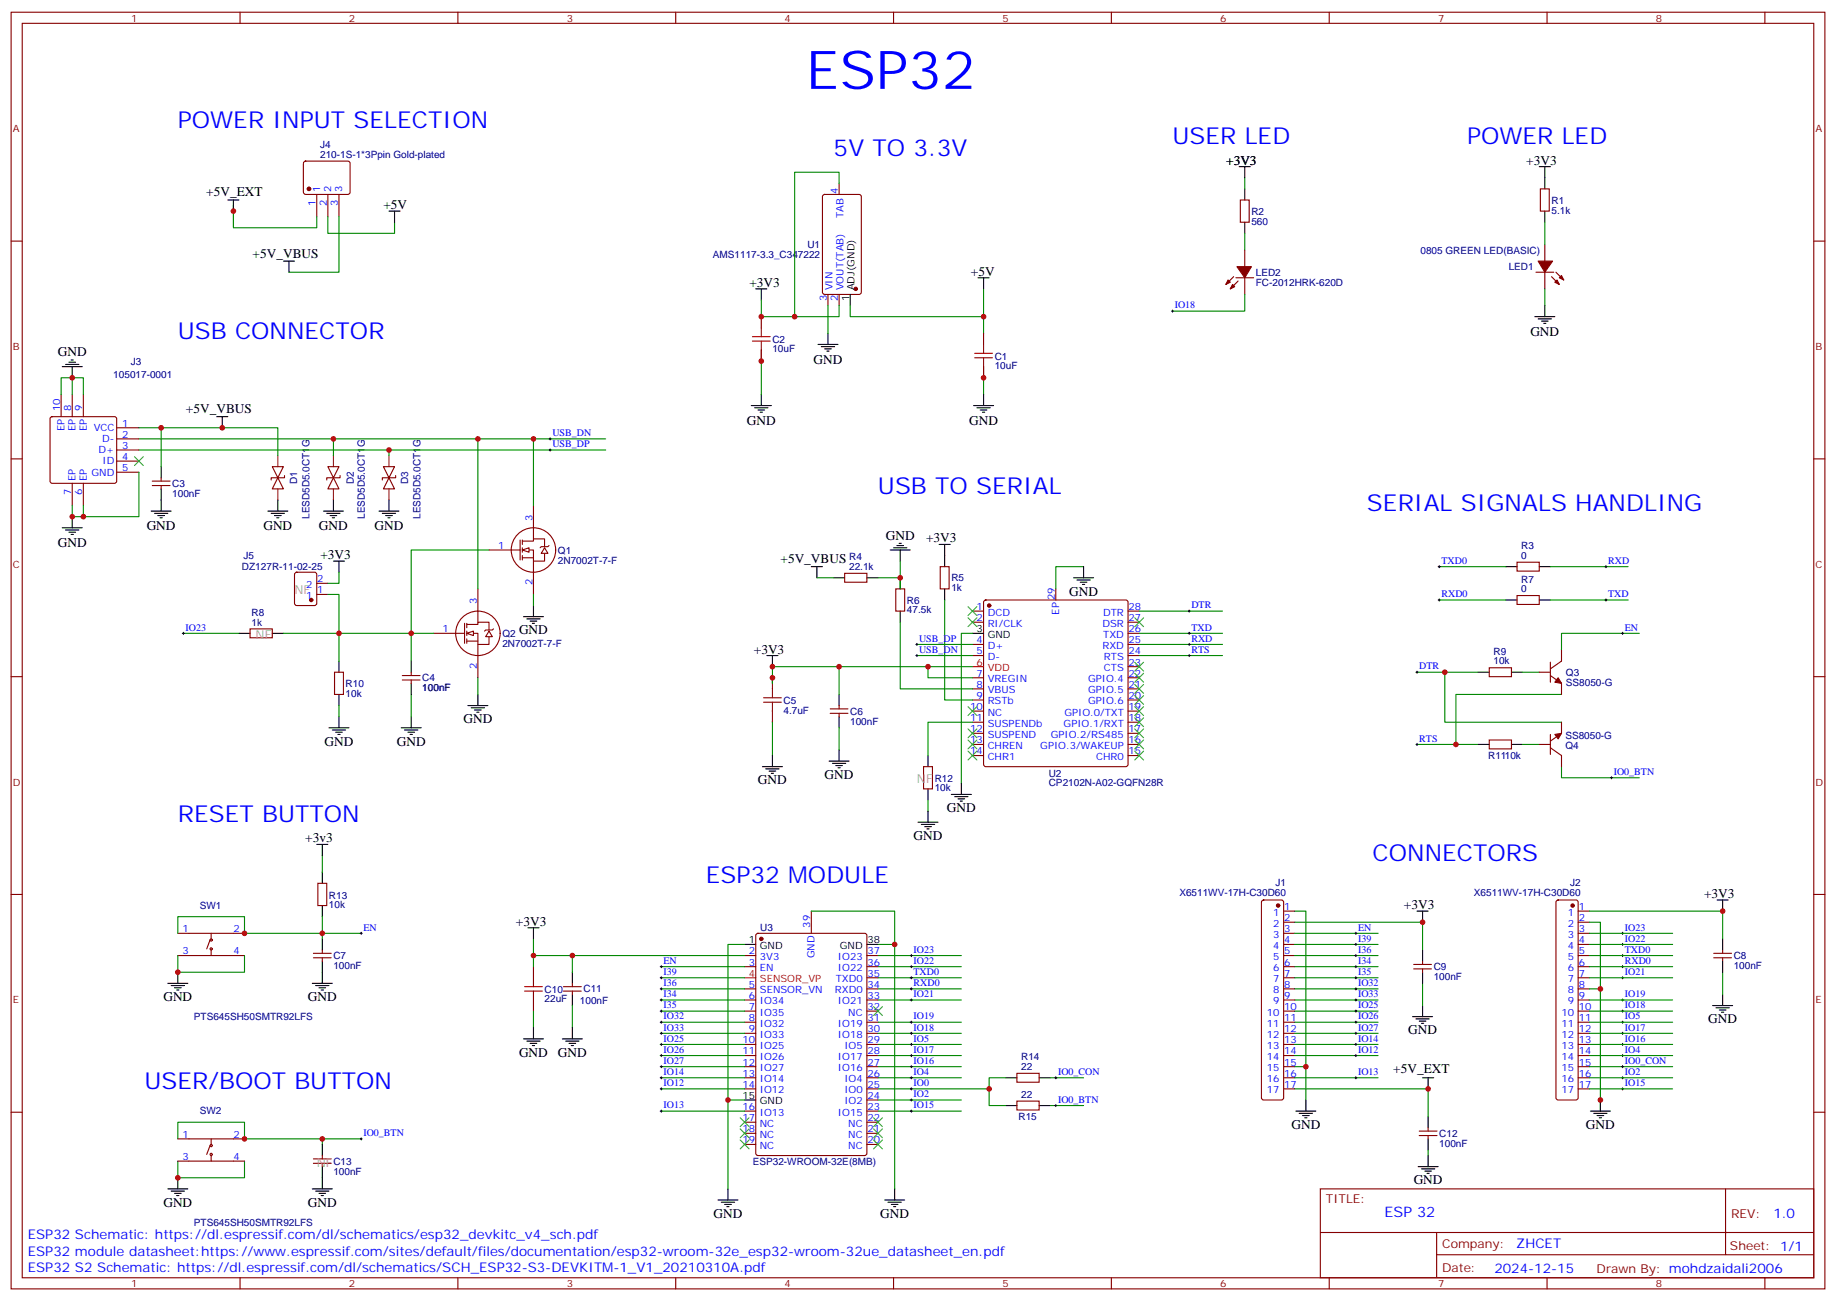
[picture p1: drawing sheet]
<svg xmlns="http://www.w3.org/2000/svg" width="583mm" height="413mm" viewBox="0 0 583 413" stroke-linecap="round" stroke-linejoin="round" font-family="sans-serif">
<g fill="none" stroke="#870000" stroke-width=".35">
<path d="M3.5 3.9h575.8v405.3h-575.8zM7.1 7.4h568.6v398.3h-568.6zM76.2 3.9v3.5M145.3 3.9v3.5M214.5 3.9v3.5M283.6 3.9v3.5M352.8 3.9v3.5M421.9 3.9v3.5M491.1 3.9v3.5M560.2 3.9v3.5M96.5 51.4l.5-.2h13.4l.5 .2 .2 .5v9.4l-.7 .4h-13.7l-.4-.7v-9.1zM266.3 58.2v3.5"/>
<path d="M488.9 60h2.9v7h-2.9zM3.5 76.6h3.6M100.5 61.7v7.1M104.1 61.7v7.1M107.6 61.7v7.1M261.3 61.9l.5-.2h10.9l.6 .5 .1 30.6-.5 .6-11.1 .1-.7-.5v-30.6zM393.7 63.5h2.8v7.1h-2.8zM395.1 79.4v5.3M490.4 77.6v5.3M575.7 76.6h3.6M262.8 93.5v3.5M266.3 93.5v3.5"/>
<path d="M391.6 87.8l-2.5 2.5M392.3 88.2h5.6M393 89.3l-2.5 2.4M395.1 88.2v5.3M487.5 86.4h5.7M490.4 86.4v5.3M492.5 87.8l2.4 2.5M493.9 86.4l2.5 2.5M16.1 132.5l.5-.2h19.7l.5 .2 .2 .5v19.8l-.2 .5-.5 .2h-19.7l-.5-.3-.2-.4v-19.8zM19.4 125.2v7.1M22.9 125.2v7.1M26.5 125.2v7.1"/>
<path d="M37 135.8h7.1M37 139.3h7.1M3.5 145.7h3.6M22.9 153.5v7M26.5 153.5v7M37 142.9h7.1M37 146.4h7.1M37 149.9h7.1M48.3 154.2h5.7M48.3 152.8h5.7M51.2 151.7v1.1M51.2 154.2v1"/>
<path d="M86.4 148.2h3.6l-1.8 3.5zM88.2 151.7l1.8 3.5h-3.6zM90.3 151v.7h-4.2v.7M104.1 148.2h3.5l-1.8 3.5zM105.8 151.7l1.8 3.5h-3.5zM107.9 151v.7h-4.2v.7M121.7 148.2h3.5l-1.7 3.5zM123.5 151.7l1.7 3.5h-3.5zM125.6 151v.7h-4.2v.7M575.7 145.7h3.6M155.2 174.6h9.9M165.1 171.4v6.4"/>
<path d="M165.8 171.8h3.5v-.7h3.6v2.5M165.8 174.6h3.5v3.6h3.6v-2.5M165.8 177.1h3.5M165.8 171.4v1.5M165.8 173.9v1.4M165.8 176.4v1.4M169.3 160.5v10.6M169.3 178.2v10.5M298.4 179.9h2.9v7.1h-2.9zM481.5 178.5h7.1v2.8h-7.1zM268.1 182h7.1v2.9h-7.1zM284.3 187h2.9v7h-2.9z"/>
<path d="M308.7 194h3.5M308.7 197.6h3.5M312.4 190.7l.5-.2h44.5l.5 .2 .2 .5v51.5l-.3 .5-.4 .2h-44.5l-.5-.2-.2-.5v-51.5zM335.1 187v3.5M358.1 194h3.5M358.1 197.6h3.5M481.5 189.1h7.1v2.8h-7.1zM3.5 214.8h3.6M245.2 215.2v3.5M308.7 204.6h3.5M308.7 208.1h3.5M308.7 215.2h3.5"/>
<path d="M308.7 218.7h3.5M358.1 204.6h3.5M358.1 208.1h3.5M358.1 215.2h3.5M358.1 218.7h3.5M358.1 211.7h3.5M358.1 201.1h3.5M472.7 212h7.1v2.8h-7.1zM575.7 214.8h3.6M245.2 225.8v3.5M263.5 226.5h5.7M263.5 225.1h5.7"/>
<path d="M266.3 224v1.1M266.3 226.5v1M308.7 222.2h3.5M308.7 225.8h3.5M308.7 229.3h3.5M308.7 232.8h3.5M308.7 236.4h3.5M308.7 239.9h3.5M358.1 222.2h3.5M358.1 225.8h3.5M358.1 229.3h3.5M358.1 232.8h3.5"/>
<path d="M358.1 236.4h3.5M358.1 239.9h3.5M472.7 234.9h7.1v2.9h-7.1zM293.2 243.4h2.8v7.1h-2.8zM3.5 284h3.6M56.4 296.3h21.2M66.7 298.4l-1.1 2.9M67 296.3v1.8M100.9 280.5h2.8v7h-2.8zM240.1 296.5l.5-.2h33.9l.6 .5 .1 69.4-.5 .6-34.1 .1-.7-.5v-69.4zM257.5 289.3v7M400.6 286l.5-.3h5.7l.5 .3 .2 .5v62l-.3 .5-.4 .2h-5.7l-.5-.2-.2-.5v-62z"/>
<path d="M407.5 296.3h3.5M407.5 289.3h3.5M407.5 292.8h3.5M407.5 299.9h3.5M494.1 286l.5-.3h5.6l.5 .3 .2 .5v62l-.2 .5-.5 .2h-5.6l-.5-.2-.2-.5v-62zM500.9 296.3h3.6M500.9 289.3h3.6M500.9 292.8h3.6M500.9 299.9h3.6M575.7 284h3.6M56.4 303.4h21.2M67 301.6v1.8"/>
<path d="M99.5 304.1h5.6M99.5 302.7h5.6M102.3 301.6v1.1M102.3 304.1v1.1M169.3 306.9v3.5M169.3 317.5v3.5M178.9 314.7h5.6M178.9 313.3h5.6M181.7 312.2v1.1M181.7 314.7v1M236.4 303.4h3.5M236.4 306.9h3.5"/>
<path d="M236.4 314h3.5M236.4 317.5h3.5M275.2 303.4h3.5M275.2 306.9h3.5M275.2 310.4h3.5M275.2 314h3.5M275.2 317.5h3.5M407.5 303.4h3.5M407.5 306.9h3.5M407.5 310.4h3.5M407.5 314h3.5M407.5 317.5h3.5"/>
<path d="M448.7 307.6h5.7M448.7 306.2h5.7M451.6 305.2v1M451.6 307.6v1.1M500.9 303.4h3.6M500.9 306.9h3.6M500.9 310.4h3.6M500.9 314h3.6M500.9 317.5h3.6M544 304.1h5.6M544 302.7h5.6M546.8 301.6v1.1"/>
<path d="M546.8 304.1v1.1M236.4 321h3.5M236.4 324.6h3.5M236.4 328.1h3.5M236.4 331.6h3.5M236.4 335.1h3.5M236.4 338.7h3.5M275.2 321h3.5M275.2 324.6h3.5M275.2 328.1h3.5M275.2 331.6h3.5M275.2 335.1h3.5"/>
<path d="M275.2 338.7h3.5M407.5 321h3.5M407.5 324.6h3.5M407.5 328.1h3.5M407.5 331.6h3.5M407.5 335.1h3.5M407.5 338.7h3.5M500.9 321h3.6M500.9 324.6h3.6M500.9 328.1h3.6M500.9 331.6h3.6M500.9 335.1h3.6"/>
<path d="M500.9 338.7h3.6M3.5 353.1h3.6M236.4 342.2h3.5M236.4 345.7h3.5M236.4 352.8h3.5M236.4 356.3h3.5M236.4 359.8h3.5M275.2 342.2h3.5M275.2 345.7h3.5M275.2 349.2h3.5M275.2 352.8h3.5M275.2 356.3h3.5"/>
<path d="M275.2 359.8h3.5M322.8 340.8h7v2.8h-7zM322.8 349.6h7v2.8h-7zM407.5 342.2h3.5M407.5 345.7h3.5M450.5 359.1h5.6M453.3 358.1v1M500.9 342.2h3.6M500.9 345.7h3.6M575.7 353.1h3.6M56.4 368.7h21.2M56.4 361.6h21.2"/>
<path d="M66.7 363.7l-1.1 2.8M67 361.6v1.8M67 366.9v1.8M99.5 369.4h5.6M99.5 367.9h5.6M102.3 366.9v1M102.3 369.4v1M236.4 363.4h3.5M275.2 363.4h3.5M419.1 377.5h156.6v28.2h-156.6zM450.5 360.5h5.6M453.3 360.5v1.1"/>
<path d="M547.7 377.5v20.9M419.1 391.3h156.5M456 398.4h119.6M456 391.3v14.1M76.2 405.7v3.5M145.3 405.7v3.5M214.5 405.7v3.5M283.6 405.7v3.5M352.8 405.7v3.5M421.9 405.7v3.5M491.1 405.7v3.5M560.2 405.7v3.5"/>
<circle cx="169.3" cy="174.6" r="7.1"/>
<circle cx="67" cy="298.4" r=".35"/>
<circle cx="67" cy="301.3" r=".35"/>
<circle cx="67" cy="363.7" r=".35"/>
<circle cx="67" cy="366.5" r=".35"/>
</g>
<g fill="none" stroke="#000" stroke-width=".35">
<path d="M393.3 52.9h3.6M395.1 52.9v3.5M395.1 60v3.5M488.6 52.9h3.5M490.4 52.9v7.1M395.1 70.6v3.5M490.4 67v3.6M90 82.9h3.5M91.7 82.9v3.5M239.9 91.7h3.5M241.7 91.7v3.5M269.9 93.5v3.5"/>
<path d="M490.4 97v3.5M19.8 116.4h6.3M20.8 115.7h4.2M21.9 115h2.1M22.6 114.3h.7M22.9 116.4v3.5M259.6 109.4h6.4M260.7 110.1h4.2M261.8 110.8h2.1M262.5 111.5h.7M262.8 105.8v3.6M487.2 100.5h6.3"/>
<path d="M488.2 101.2h4.3M489.3 102h2.1M490 102.7h.7M68.8 132.3h3.5M70.6 132.3v3.5M238.5 128.8h6.3M239.5 129.5h4.3M240.6 130.2h2.1M241.3 130.9h.7M241.7 125.2v3.6M309 128.8h6.4M310.1 129.5h4.2"/>
<path d="M311.1 130.2h2.2M311.9 130.9h.7M312.2 125.2v3.6M51.2 148.2v3.5M51.2 155.2v7.1M88.2 158.7v3.6M105.8 158.7v3.6M123.5 158.7v3.6M19.8 167.6h6.3M20.8 168.3h4.2M21.9 169h2.1M22.6 169.7h.7"/>
<path d="M22.9 164v3.6M48 162.3h6.3M49 163h4.3M50.1 163.7h2.1M50.8 164.4h.7M85 162.3h6.4M86.1 163h4.2M87.1 163.7h2.2M87.8 164.4h.7M102.7 162.3h6.3M103.7 163h4.2M104.8 163.7h2.1"/>
<path d="M105.5 164.4h.7M120.3 162.3h6.3M121.4 163h4.2M122.4 163.7h2.1M123.1 164.4h.7M257.5 179.9h3.6M259.3 179.9v3.5M282.6 174.6h6.3M283.6 173.9h4.3M284.7 173.2h2.1M285.4 172.5h.7M285.8 174.6v3.6"/>
<path d="M298.1 172.9h3.5M299.9 172.9v7M344 179.9v3.5M478 179.9h3.5M488.6 179.9h3.5M264.6 183.4h3.5M275.2 183.4h3.5M285.8 183.4v3.6M285.8 194v3.6M299.9 187v3.5M340.8 183.4h6.3M341.8 184.1h4.3"/>
<path d="M342.9 184.9h2.1M343.6 185.6h.7M478 190.5h3.5M488.6 190.5h3.5M243.4 208.1h3.5M245.2 208.1v3.6M308.7 201.1h3.5M469.2 213.4h3.5M479.8 213.4h3.5M245.2 239.9v3.5M266.3 220.5v3.5M266.3 227.5v3.6"/>
<path d="M266.3 238.1v3.6M294.6 239.9v3.5M469.2 236.4h3.5M479.8 236.4h3.5M242 243.4h6.4M243.1 244.1h4.2M244.1 244.8h2.1M244.8 245.5h.7M263.2 241.7h6.3M264.2 242.4h4.3M265.3 243.1h2.1M266 243.8h.7"/>
<path d="M294.6 250.5v3.5M294.6 257.5v3.6M302 252.2h6.3M303 252.9h4.3M304.1 253.6h2.1M304.8 254.4h.7M305.2 248.7v3.5M100.5 268.1h3.6M102.3 268.1v3.5M102.3 276.9v3.6M291.4 261.1h6.3M292.5 261.8h4.2"/>
<path d="M293.5 262.5h2.1M294.2 263.2h.7M102.3 287.5v3.5M102.3 298.1v3.5M167.6 294.6h3.5M169.3 294.6v3.5M236.4 299.9h3.5M275.2 299.9h3.5M449.8 289.3h3.5M451.6 289.3v3.5M545 285.7h3.6M546.8 285.7v3.6"/>
<path d="M546.8 298.1v3.5M53.3 312.2h6.3M54.3 312.9h4.3M55.4 313.6h2.1M56.1 314.3h.7M56.4 308.7v3.5M99.1 312.2h6.4M100.2 312.9h4.2M101.2 313.6h2.2M102 314.3h.7M102.3 305.2v7M181.7 308.7v3.5"/>
<path d="M181.7 315.7v3.6M451.6 301.6v3.6M451.6 308.7v3.5M451.6 319.3v3.5M543.6 319.3h6.4M544.7 320h4.2M546.8 305.2v3.5M546.8 315.7v3.6M166.2 329.8h6.3M167.2 330.6h4.2M168.3 331.3h2.1M169 332h.7"/>
<path d="M169.3 326.3v3.5M178.5 329.8h6.4M179.6 330.6h4.2M180.6 331.3h2.1M181.3 332h.7M181.7 326.3v3.5M448.4 322.8h6.3M449.4 323.5h4.3M450.5 324.2h2.1M451.2 324.9h.7M545.7 320.7h2.2M546.5 321.4h.7"/>
<path d="M236.4 349.2h3.5M319.3 342.2h3.5M319.3 351h3.5M329.8 342.2h3.6M329.8 351h3.6M411.3 352.8h6.4M412.4 353.5h4.2M413.5 354.2h2.1M414.2 354.9h.7M414.5 349.2v3.6M451.6 342.2h3.5M453.3 342.2v3.5"/>
<path d="M453.3 354.5v3.6M504.8 352.8h6.4M505.9 353.5h4.2M506.9 354.2h2.2M507.6 354.9h.8M508 349.2v3.6M53.3 377.5h6.3M54.3 378.2h4.3M55.4 378.9h2.1M56.1 379.6h.7M56.4 373.9v3.6M99.1 377.5h6.4"/>
<path d="M100.2 378.2h4.2M101.2 378.9h2.2M102 379.6h.7M102.3 363.4v3.5M102.3 370.4v7.1M231.1 377.5v3.5M284 377.5v3.5M450.1 370.4h6.4M451.2 371.1h4.2M452.3 371.8h2.1M453 372.5h.7M453.3 361.6v3.5"/>
<path d="M453.3 366.9v3.5M227.9 381h6.3M229 381.7h4.2M230 382.4h2.1M230.7 383.1h.7M280.8 381h6.4M281.9 381.7h4.2M282.9 382.4h2.1M283.6 383.1h.7"/>
</g>
<path d="M308.7 211.7h3.5M236.4 310.4h3.5" fill="none" stroke="#f00" stroke-width=".35"/>
<g fill="#870000" stroke="#870000" stroke-width=".35">
<path d="M493.5 89.6l.7-.7 .7 1.4z"/>
<path d="M494.9 88.2l.8-.7 .7 1.4z"/>
<path d="M488.2 82.9h4.6l-2.4 3.5z"/>
<path d="M391.2 90.3l.7 .7-1.4 .7z"/>
<path d="M389.8 88.9l.7 .7-1.4 .7z"/>
<path d="M392.6 84.7h4.6l-2.1 3.5z"/>
<circle cx="241.7" cy="298.1" r=".53"/>
<circle cx="314" cy="192.3" r=".53"/>
<circle cx="271.6" cy="91.7" r=".53"/>
<circle cx="98.1" cy="60" r=".53"/>
<circle cx="405.7" cy="287.5" r=".53"/>
<circle cx="499.2" cy="287.5" r=".53"/>
</g>
<path d="M88.2 144.6v3.6M88.2 155.2v3.5M105.8 144.6v3.6M105.8 155.2v3.5M123.5 144.6v3.6M123.5 155.2v3.5" fill="none" stroke="#8c2424" stroke-width=".35"/>
<path d="M245.2 218.7v2.8M242.4 223h5.6M242.4 221.5h5.6M245.2 223v2.8M166.5 314.7h5.7M166.5 313.3h5.7M169.3 310.4v2.9M169.3 314.7v2.8" fill="none" stroke="#a10000" stroke-width=".35"/>
<g fill="none" stroke="#008700" stroke-width=".35">
<path d="M395.1 56.4v3.6M74.1 65.3v7h26.4v-3.5M107.6 68.8v17.6h-15.9M395.1 74.1v5.3M490.4 70.6v7M312.2 91.7v8.8h-42.3v-3.5M395.1 93.5v5.3h-22.9M490.4 91.7v5.3M22.9 119.9h-3.5v5.3M312.2 100.5v5.3M312.2 116.4v8.8M22.9 125.2v-5.3h3.6v5.3"/>
<path d="M44.1 135.8h44.1v8.8M44.1 139.3h61.7v5.3M51.2 135.8v12.4M105.8 139.3h86.5M44.1 149.9v14.1h-21.2v-3.5M44.1 142.9h79.4v1.7M123.5 142.9h68.8M26.5 160.5v3.5M285.8 178.2v5.2M344 179.9h-8.9v7.1M456.8 179.9h21.2M492.1 179.9h24.7"/>
<path d="M259.3 183.4h5.3M278.7 183.4h7.1v3.6M285.8 197.6v21.1h22.9M299.9 190.5v31.7h8.8M361.6 194h26.5M456.8 190.5h21.2M492.1 190.5h24.7M266.3 211.7v8.8M291 204.6h17.7M291 208.1h17.7M308.7 201.1h-3.5v47.6M308.7 211.7h-63.5v5.3"/>
<path d="M361.6 204.6h26.5M361.6 208.1h26.5M361.6 201.1h26.5M449.8 213.4h19.4M458.6 213.4v15.9h37.1M483.3 213.4h5.3M520.3 201.1h-24.6v5.3M245.2 229.3v10.6M266.3 231.1v7M308.7 229.3h-14.1v10.6M449.8 236.4h19.4M483.3 236.4h5.3"/>
<path d="M495.7 220.5h-33.6v15.9M294.6 254v3.5M495.7 243.4v3.5h24.6M102.3 271.6v5.3M56.4 296.3v-5.3h21.2v5.3h37.1M102.3 291v7.1M169.3 298.1v5.3M236.4 299.9h-5.3v77.6M257.5 289.3h26.5v10.6h-5.3M284 299.9v77.6M411 289.3h3.5v59.9M411 292.8h40.6v8.8"/>
<path d="M411 299.9h26.4M411 296.3h26.4M504.5 292.8h3.5v60M504.5 289.3h42.3v8.8M504.5 299.9h26.4M504.5 296.3h26.4M56.4 303.4v5.3h21.2v-5.3M181.7 303.4v5.3M181.7 319.3v7M209.9 306.9h26.5M209.9 310.4h26.5M209.9 314h26.5"/>
<path d="M209.9 317.5h26.5M236.4 303.4h-67.1v3.5M278.7 306.9h26.5M278.7 310.4h26.5M278.7 314h26.5M278.7 317.5h26.5M278.7 303.4h26.5M411 306.9h26.4M411 310.4h26.4M411 314h26.4M411 317.5h26.4M411 303.4h26.4"/>
<path d="M451.6 312.2v7.1M504.5 306.9h26.4M504.5 310.4h26.4M504.5 314h3.5M504.5 317.5h26.4M504.5 303.4h26.4M546.8 308.7v7M169.3 321v5.3M209.9 331.6h26.5M209.9 328.1h26.5M209.9 324.6h26.5M209.9 321h26.5"/>
<path d="M209.9 335.1h26.5M209.9 338.7h26.5M278.7 331.6h26.5M278.7 328.1h26.5M278.7 324.6h26.5M278.7 335.1h26.5M278.7 338.7h26.5M411 331.6h26.4M411 328.1h26.4M411 324.6h26.4M411 321h26.4M411 335.1h26.4"/>
<path d="M411 338.7h3.5M504.5 331.6h26.4M504.5 328.1h26.4M504.5 324.6h26.4M504.5 321h26.4M504.5 335.1h26.4M504.5 338.7h26.4M209.9 342.2h26.5M209.9 345.7h26.5M209.9 352.8h26.5M231.1 349.2h5.3M278.7 349.2h26.5"/>
<path d="M278.7 342.2h26.5M278.7 345.7h35.3M278.7 352.8h26.5M319.3 342.2h-5.3v8.8h5.3M333.4 351h10.6M333.4 342.2h10.6M411 345.7h42.3v8.8M411 342.2h26.4M504.5 342.2h26.4M504.5 345.7h26.4M56.4 368.7v5.2h21.2v-5.2M56.4 361.6v-5.3h21.2v5.3h37.1"/>
<path d="M102.3 361.6v1.8M453.3 365.1v1.8"/>
</g>
<g fill="none" stroke="#000" stroke-width=".32">
<path d="M371.8 98.8h.7M372.2 98.4v.7M174.3 139.3h.7M174.6 139v.7M174.3 142.9h.7M174.6 142.5v.7M456.5 179.9h.7M456.8 179.6v.7M509.4 179.9h.7M509.8 179.6v.7M377.1 194h.7M377.5 193.7v.7"/>
<path d="M456.5 190.5h.7M456.8 190.1v.8M509.4 190.5h.7M509.8 190.1v.8M290.7 204.6h.7M290.7 208.1h.7M291 204.3v.7M291 207.8v.7M377.1 204.6h.7M377.1 208.1h.7M377.1 201.1h.7M377.5 200.7v.7"/>
<path d="M377.5 204.3v.7M377.5 207.8v.7M449.4 213.4h.7M449.8 213.1v.7M514.7 201.1h.7M515.1 200.7v.7M449.4 236.4h.7M449.8 236v.7M511.2 246.9h.7M511.5 246.6v.7M114.3 296.3h.7M114.7 296v.7"/>
<path d="M430 296.3h.7M430 299.9h.7M430.4 296v.7M430.4 299.5v.7M514.7 296.3h.7M514.7 299.9h.7M515.1 296v.7M515.1 299.5v.7M209.5 306.9h.8M209.5 317.5h.8M209.5 314h.8M209.5 310.4h.8"/>
<path d="M209.9 306.6v.7M209.9 310.1v.7M209.9 313.6v.7M209.9 317.1v.8M288.9 306.9h.7M288.9 317.5h.7M288.9 303.4h.7M288.9 314h.7M288.9 310.4h.7M289.3 303v.7M289.3 306.6v.7M289.3 310.1v.7"/>
<path d="M289.3 313.6v.7M289.3 317.1v.8M430 306.9h.7M430 317.5h.7M430 303.4h.7M430 314h.7M430 310.4h.7M430.4 303v.7M430.4 306.6v.7M430.4 310.1v.7M430.4 313.6v.7M430.4 317.1v.8"/>
<path d="M514.7 306.9h.7M514.7 317.5h.7M514.7 303.4h.7M514.7 310.4h.7M515.1 303v.7M515.1 306.6v.7M515.1 310.1v.7M515.1 317.1v.8M209.5 338.7h.8M209.5 335.1h.8M209.5 328.1h.8M209.5 324.6h.8"/>
<path d="M209.5 331.6h.8M209.5 321h.8M209.9 320.7v.7M209.9 324.2v.7M209.9 327.7v.7M209.9 331.3v.7M209.9 334.8v.7M209.9 338.3v.7M288.9 338.7h.7M288.9 335.1h.7M288.9 328.1h.7M288.9 324.6h.7"/>
<path d="M288.9 331.6h.7M289.3 324.2v.7M289.3 327.7v.7M289.3 331.3v.7M289.3 334.8v.7M289.3 338.3v.7M430 335.1h.7M430 328.1h.7M430 324.6h.7M430 331.6h.7M430 321h.7M430.4 320.7v.7"/>
<path d="M430.4 324.2v.7M430.4 327.7v.7M430.4 331.3v.7M430.4 334.8v.7M514.7 338.7h.7M514.7 335.1h.7M514.7 328.1h.7M514.7 324.6h.7M514.7 331.6h.7M514.7 321h.7M515.1 320.7v.7M515.1 324.2v.7"/>
<path d="M515.1 327.7v.7M515.1 331.3v.7M515.1 334.8v.7M515.1 338.3v.7M209.5 345.7h.8M209.5 352.8h.8M209.5 342.2h.8M209.9 341.8v.7M209.9 345.4v.7M209.9 352.4v.7M288.9 345.7h.7M288.9 352.8h.7"/>
<path d="M288.9 342.2h.7M288.9 349.2h.7M289.3 341.8v.7M289.3 345.4v.7M289.3 348.9v.7M289.3 352.4v.7M334.8 342.2h.7M334.8 351h.7M335.1 341.8v.7M335.1 350.7v.7M430 342.2h.7M430.4 341.8v.7"/>
<path d="M514.7 345.7h.7M514.7 342.2h.7M515.1 341.8v.7M515.1 345.4v.7M114.3 361.6h.7M114.7 361.2v.7"/>
</g>
<g fill="#fff" stroke="#870000" stroke-width=".35">
<path d="M165.8 174.6l2.1-.7v1.4z"/>
<path d="M172.9 173.9l1 1.8h-2.1z"/>
</g>
<g fill="none" stroke="#870000" stroke-width=".35">
<path d="M174.3 173.2l-.4 .4h-2.1l-.4 .3M147.5 197.9v6.4M148.2 198.3h3.5v-.7h3.5v2.4M148.2 197.9v1.4M151.7 187v10.6M137.6 201.1h9.9M148.2 201.1h3.5v3.5h3.5v-2.5M148.2 203.6h3.5M148.2 200.4v1.4M148.2 202.8v1.5M151.7 204.6v10.6"/>
<circle cx="151.7" cy="201.1" r="7.1"/>
</g>
<g fill="#fff" stroke="#870000" stroke-width=".35">
<path d="M148.2 201.1l2.1-.7v1.4z"/>
<path d="M155.2 200.4l1.1 1.7h-2.1z"/>
</g>
<g fill="none" stroke="#870000" stroke-width=".35">
<path d="M241.7 100.5v3.6M241.7 111.1v3.6M312.2 105.8v3.6M312.2 116.4v3.5M79.4 199.7h7v2.8h-7zM93.7 181.9l.5-.2h5.6l.7 .4v9.5l-.4 .6-5.9 .1-.7-.5v-9.4zM100.5 188.7h3.6M100.5 185.2h3.6M156.6 199.7l-.3 .3h-2.1l-.4 .4M106.2 213.4h2.8v7.1h-2.8zM127.7 215.9h5.6M127.7 214.5h5.6"/>
<path d="M130.5 213.4v1.1M130.5 215.9v1.1M488.6 213.4h3.5M492.1 214.5l3.6 2.5v3.5M492.1 210.3v6.3M495.7 206.4v3.5l-3.6 2.5M488.6 236.4h3.5M492.1 237.4l3.6 2.5v3.5M492.1 233.2v6.3M495.7 229.3v3.5l-3.6 2.5"/>
</g>
<g fill="none" stroke="#008700" stroke-width=".35">
<path d="M266.3 58.2v-3.5h-14.1v45.8M104.1 68.8v5.3h21.1v-3.5M241.7 95.2v5.3h24.6v-3.5M262.8 97v8.8M241.7 111.1v14.1M151.7 139.3v47.7M169.3 139.3v21.2M155.2 174.6h-24.7v26.5h7.1M104.1 188.7h3.5v12.4h-17.6M107.6 181.7v3.5h-3.5M169.3 188.7v3.6M58.2 201.1h17.6"/>
<path d="M107.6 209.9v-8.8h22.9v8.8M151.7 215.2v5.3M294.6 211.7v3.5h14.1M107.6 224v3.5M130.5 220.5v7"/>
</g>
<g fill="none" stroke="#000" stroke-width=".35">
<path d="M72.3 63.5h3.5M74.1 63.5v3.5M123.5 67h3.5M125.2 67v3.6M310.4 88.2h3.6M312.2 88.2v3.5M105.8 178.2h3.6M107.6 178.2v3.5M166.2 195.8h6.3M167.2 196.5h4.2M168.3 197.2h2.1M169 197.9h.7"/>
<path d="M169.3 192.3v3.5M75.8 201.1h3.6M86.4 201.1h3.6M107.6 209.9v3.5M130.5 209.9v3.5M130.5 217v3.5M104.4 231.1h6.4M105.5 231.8h4.2M106.5 232.5h2.2M107.2 233.2h.7M107.6 220.5v3.5M107.6 227.5v3.6"/>
<path d="M127.4 231.1h6.3M128.4 231.8h4.2M129.5 232.5h2.1M130.2 233.2h.7M130.5 227.5v3.6M148.5 224h6.4M149.6 224.7h4.2M150.6 225.4h2.2M151.3 226.1h.7M151.7 220.5v3.5"/>
</g>
<path d="M57.9 201.1h.7M58.2 200.7v.7" fill="none" stroke="#000" stroke-width=".32"/>
<g fill="#870000" stroke="#870000" stroke-width=".35">
<path d="M494.6 215.2l1.1 1.8-2.2-.4z"/>
<path d="M493.5 233.2l2.2-.4-1.1 1.8z"/>
<circle cx="98.8" cy="190.5" r=".53"/>
</g>
<g fill="none" stroke="#3c3" stroke-width=".35">
<path d="M42.7 145l2.8 2.8M45.5 145l-2.8 2.8M307.3 192.6l2.8 2.8M307.3 196.1l2.8 2.9M310.1 192.6l-2.8 2.8M310.1 196.1l-2.8 2.9M360.2 196.1l2.8 2.9M363 196.1l-2.8 2.9M360.2 217.3l2.8 2.8M360.2 213.8l2.8 2.8M360.2 210.3l2.8 2.8M363 217.3l-2.8 2.8"/>
<path d="M363 213.8l-2.8 2.8M363 210.3l-2.8 2.8M307.3 224.4l2.8 2.8M307.3 231.4l2.8 2.8M307.3 234.9l2.8 2.9M307.3 238.5l2.8 2.8M310.1 224.4l-2.8 2.8M310.1 231.4l-2.8 2.8M310.1 234.9l-2.8 2.9M310.1 238.5l-2.8 2.8M360.2 238.5l2.8 2.8M360.2 234.9l2.8 2.9"/>
<path d="M360.2 231.4l2.8 2.8M360.2 227.9l2.8 2.8M360.2 224.4l2.8 2.8M360.2 220.8l2.8 2.9M363 238.5l-2.8 2.8M363 234.9l-2.8 2.9M363 231.4l-2.8 2.8M363 227.9l-2.8 2.8M363 224.4l-2.8 2.8M363 220.8l-2.8 2.9M277.3 319.6l2.8 2.8M280.1 319.6l-2.8 2.8"/>
<path d="M234.9 354.9l2.9 2.8M234.9 358.4l2.9 2.8M237.8 354.9l-2.9 2.8M237.8 358.4l-2.9 2.8M277.3 358.4l2.8 2.8M277.3 354.9l2.8 2.8M280.1 358.4l-2.8 2.8M280.1 354.9l-2.8 2.8M234.9 361.9l2.9 2.9M237.8 361.9l-2.9 2.9M277.3 361.9l2.8 2.9M280.1 361.9l-2.8 2.9"/>
</g>
<path d="M238.8 106.9h5.7M238.8 108.3h5.7M241.7 104.1v2.8M241.7 108.3v2.8M309.4 113.6h5.6M309.4 112.2h5.6M312.2 109.4v2.8M312.2 113.6v2.8" fill="none" stroke="#a10000" stroke-width=".35"/>
<g fill="#c00">
<circle cx="56.4" cy="308.7" r=".88"/>
<circle cx="77.6" cy="296.3" r=".88"/>
<circle cx="102.3" cy="296.3" r=".88"/>
<circle cx="102.3" cy="361.6" r=".88"/>
<circle cx="77.6" cy="361.6" r=".88"/>
<circle cx="56.4" cy="373.9" r=".88"/>
<circle cx="231.1" cy="349.2" r=".88"/>
<circle cx="284" cy="299.9" r=".88"/>
<circle cx="245.2" cy="215.2" r=".88"/>
<circle cx="245.2" cy="211.7" r=".88"/>
<circle cx="266.3" cy="211.7" r=".88"/>
<circle cx="285.8" cy="183.4" r=".88"/>
<circle cx="26.5" cy="164" r=".88"/>
<circle cx="22.9" cy="164" r=".88"/>
<circle cx="22.9" cy="119.9" r=".88"/>
<circle cx="51.2" cy="135.8" r=".88"/>
<circle cx="105.8" cy="139.3" r=".88"/>
<circle cx="123.5" cy="142.9" r=".88"/>
<circle cx="70.6" cy="135.8" r=".88"/>
<circle cx="458.6" cy="213.4" r=".88"/>
<circle cx="462.1" cy="236.4" r=".88"/>
<circle cx="314" cy="345.7" r=".88"/>
<circle cx="312.2" cy="100.5" r=".88"/>
<circle cx="169.3" cy="303.4" r=".88"/>
<circle cx="181.7" cy="303.4" r=".88"/>
<circle cx="414.5" cy="338.7" r=".88"/>
<circle cx="508" cy="349.2" r=".88"/>
<circle cx="508" cy="314" r=".88"/>
<circle cx="453.3" cy="345.7" r=".88"/>
<circle cx="546.8" cy="289.3" r=".88"/>
<circle cx="451.6" cy="292.8" r=".88"/>
<circle cx="169.3" cy="139.3" r=".88"/>
<circle cx="151.7" cy="139.3" r=".88"/>
<circle cx="130.5" cy="201.1" r=".88"/>
<circle cx="107.6" cy="201.1" r=".88"/>
<circle cx="294.6" cy="211.7" r=".88"/>
<circle cx="74.1" cy="67" r=".88"/>
<circle cx="252.2" cy="100.5" r=".88"/>
<circle cx="312.2" cy="119.9" r=".88"/>
<circle cx="241.7" cy="100.5" r=".88"/>
<circle cx="241.7" cy="114.7" r=".88"/>
</g>
<text font-size="16.9" fill="#00f" x="255.8" y="28.2">ESP32</text>
<g font-size="7.4" fill="#00f">
<text x="56.4" y="40.6">POWER INPUT SELECTION</text>
<text x="372.2" y="45.9">USER LED</text>
<text x="465.7" y="45.9">POWER LED</text>
<text x="264.6" y="49.4">5V TO 3.3V</text>
<text x="56.4" y="107.6">USB CONNECTOR</text>
<text x="278.7" y="157">USB TO SERIAL</text>
<text x="433.9" y="162.3">SERIAL SIGNALS HANDLING</text>
<text x="56.4" y="261.1">RESET BUTTON</text>
<text x="435.7" y="273.4">CONNECTORS</text>
<text x="224" y="280.5">ESP32 MODULE</text>
<text x="45.9" y="345.7">USER/BOOT BUTTON</text>
</g>
<text font-size="4.6" fill="#00f" x="439.4" y="386.5">ESP 32</text>
<g font-size="4.2">
<text x="389.2" y="52.3">+3V3</text>
<text x="484.5" y="52.3">+3V3</text>
<text x="65.5" y="62.2">+5V_EXT</text>
<text x="121.7" y="66.3">+5V</text>
<text x="80.2" y="81.8">+5V_VBUS</text>
<text x="308.2" y="87.5">+5V</text>
<text x="237.9" y="91.1">+3V3</text>
<text x="485.8" y="106.6">GND</text>
<text x="18.3" y="113.1">GND</text>
<text x="258.3" y="115.5">GND</text>
<text x="59" y="131.2">+5V_VBUS</text>
<text x="237.1" y="134.8">GND</text>
<text x="307.7" y="134.8">GND</text>
<text x="18.3" y="173.7">GND</text>
<text x="46.6" y="168.3">GND</text>
<text x="83.6" y="168.3">GND</text>
<text x="101.2" y="168.3">GND</text>
<text x="118.9" y="168.3">GND</text>
<text x="281.2" y="171.5">GND</text>
<text x="294" y="172.2">+3V3</text>
<text x="101.7" y="177.5">+3V3</text>
<text x="247.7" y="178.9">+5V_VBUS</text>
<text x="339.4" y="189.1">GND</text>
<text x="164.7" y="201.4">GND</text>
<text x="239.3" y="207.5">+3V3</text>
<text x="147.1" y="229.7">GND</text>
<text x="103" y="236.7">GND</text>
<text x="125.9" y="236.7">GND</text>
<text x="240.6" y="249.1">GND</text>
<text x="261.8" y="247.3">GND</text>
<text x="300.6" y="257.9">GND</text>
<text x="96.9" y="267.4">+3v3</text>
<text x="290" y="266.7">GND</text>
<text x="540.9" y="285.1">+3V3</text>
<text x="163.8" y="293.9">+3V3</text>
<text x="445.7" y="288.6">+3V3</text>
<text x="51.9" y="317.9">GND</text>
<text x="97.7" y="317.9">GND</text>
<text x="447" y="328.4">GND</text>
<text x="542.2" y="324.9">GND</text>
<text x="164.7" y="335.5">GND</text>
<text x="177.1" y="335.5">GND</text>
<text x="442.2" y="340.8">+5V_EXT</text>
<text x="409.9" y="358.4">GND</text>
<text x="503.4" y="358.4">GND</text>
<text x="448.7" y="376.1">GND</text>
<text x="51.9" y="383.1">GND</text>
<text x="97.7" y="383.1">GND</text>
<text x="226.5" y="386.6">GND</text>
<text x="279.4" y="386.6">GND</text>
</g>
<g font-size="4.2" fill="#00f">
<text x="562.9" y="386.7">1.0</text>
<text x="8.8" y="393.3">ESP32 Schematic: https://dl.espressif.com/dl/schematics/esp32_devkitc_v4_sch.pdf</text>
<text x="8.8" y="398.6">ESP32 module datasheet:https://www.espressif.com/sites/default/files/documentation/esp32-wroom-32e_esp32-wroom-32ue_datasheet_en.pdf</text>
<text x="481.3" y="396.3">ZHCET</text>
<text x="8.8" y="403.9">ESP32 S2 Schematic: https://dl.espressif.com/dl/schematics/SCH_ESP32-S3-DEVKITM-1_V1_20210310A.pdf</text>
<text x="474.4" y="404.1">2024-12-15</text>
</g>
<g font-size="3.9" fill="#999">
<text x="93.5" y="188.7">NF</text>
<text x="81.1" y="202.8">NF</text>
<text x="291" y="248.7">NF</text>
<text x="100.5" y="370.4">NF</text>
</g>
<g font-size="3.9" fill="#800">
<text x="420.9" y="382.1">TITLE:</text>
<text x="549.5" y="386.7">REV:</text>
<text x="457.8" y="396.3">Company:</text>
<text x="549.1" y="396.9">Sheet: 1/1</text>
<text x="457.8" y="403.9">Date:</text>
<text x="506.8" y="404">Drawn By: mohdzaidali2006</text>
</g>
<g font-size="3.2" fill="#800">
<text x="41.6" y="6.9">1</text>
<text x="110.8" y="6.9">2</text>
<text x="179.9" y="6.9">3</text>
<text x="249.1" y="6.9">4</text>
<text x="318.2" y="6.9">5</text>
<text x="387.3" y="6.9">6</text>
<text x="456.5" y="6.9">7</text>
<text x="525.6" y="6.9">8</text>
<text x="4.1" y="42">A</text>
<text x="576.3" y="42">A</text>
<text x="4.1" y="111.1">B</text>
<text x="576.3" y="111.1">B</text>
<text x="4.1" y="180.3">C</text>
<text x="576.3" y="180.3">C</text>
<text x="4.1" y="249.4">D</text>
<text x="576.3" y="249.4">D</text>
<text x="4.1" y="318.6">E</text>
<text x="576.3" y="318.6">E</text>
<text x="41.6" y="408.7">1</text>
<text x="110.8" y="408.7">2</text>
<text x="179.9" y="408.7">3</text>
<text x="249.1" y="408.7">4</text>
<text x="318.2" y="408.7">5</text>
<text x="387.3" y="408.7">6</text>
<text x="456.5" y="408.7">7</text>
<text x="525.6" y="408.7">8</text>
</g>
<g font-size="3.2" fill="#000080">
<text x="101.6" y="47">J4</text>
<text x="101.6" y="50.1">210-1S-1*3Ppin Gold-plated</text>
<text x="492.5" y="64.6">R1</text>
<text x="397.2" y="71.3">560</text>
<text x="397.2" y="68.2">R2</text>
<text x="492.5" y="67.8">5.1k</text>
<text x="226.3" y="81.9">AMS1117-3.3_C347222</text>
<text x="256.3" y="78.8">U1</text>
<text x="450.9" y="80.6">0805 GREEN LED(BASIC)</text>
<text x="398.6" y="87.7">LED2</text>
<text x="478.9" y="85.9">LED1</text>
<text x="398.6" y="90.7">FC-2012HRK-620D</text>
<text x="245.2" y="111.9">10uF</text>
<text x="245.2" y="108.9">C2</text>
<text x="36" y="119.9">105017-0001</text>
<text x="41.5" y="115.9">J3</text>
<text x="315.7" y="117.2">10uF</text>
<text x="315.7" y="114.2">C1</text>
<text x="54.7" y="154.6">C3</text>
<text x="94.3" y="153.8" transform="rotate(-90 94.3 153.8)">D1</text>
<text x="112.3" y="153.8" transform="rotate(-90 112.3 153.8)">D2</text>
<text x="129.6" y="153.8" transform="rotate(-90 129.6 153.8)">D3</text>
<text x="54.7" y="157.8">100nF</text>
<text x="98.2" y="164.8" transform="rotate(-90 98.2 164.8)">LESD5D5.0CT1G</text>
<text x="115.9" y="164.8" transform="rotate(-90 115.9 164.8)">LESD5D5.0CT1G</text>
<text x="133.5" y="164.8" transform="rotate(-90 133.5 164.8)">LESD5D5.0CT1G</text>
<text x="77.3" y="177.5">J5</text>
<text x="177.1" y="178.9">2N7002T-7-F</text>
<text x="177.1" y="175.9">Q1</text>
<text x="269.5" y="177.8">R4</text>
<text x="482.8" y="177.4">0</text>
<text x="482.8" y="174.5">R3</text>
<text x="76.8" y="181">DZ127R-11-02-25</text>
<text x="269.5" y="181">22.1k</text>
<text x="302" y="184.6">R5</text>
<text x="482.8" y="185">R7</text>
<text x="287.9" y="191.7">R6</text>
<text x="302" y="187.7">1k</text>
<text x="482.8" y="188">0</text>
<text x="79.9" y="195.4">R8</text>
<text x="287.9" y="194.8">47.5k</text>
<text x="79.9" y="198.6">1k</text>
<text x="159.5" y="202.4">Q2</text>
<text x="159.5" y="205.4">2N7002T-7-F</text>
<text x="474.1" y="207.9">R9</text>
<text x="474.1" y="211">10k</text>
<text x="497.1" y="214.7">Q3</text>
<text x="109.7" y="221.3">10k</text>
<text x="109.7" y="218.3">R10</text>
<text x="134.1" y="219.5">100nF</text>
<text x="134.1" y="216.3">C4</text>
<text x="497.1" y="217.7">SS8050-G</text>
<text x="248.7" y="226.6">4.7uF</text>
<text x="248.7" y="223.6">C5</text>
<text x="269.9" y="226.9">C6</text>
<text x="269.9" y="230.1">100nF</text>
<text x="496.9" y="234.5">SS8050-G</text>
<text x="496.9" y="237.7">Q4</text>
<text x="472.4" y="241">R1110k</text>
<text x="296.7" y="251.2">10k</text>
<text x="296.7" y="248.2">R12</text>
<text x="332.9" y="249.5">CP2102N-A02-GQFN28R</text>
<text x="332.9" y="246.6">U2</text>
<text x="404.9" y="281.3">J1</text>
<text x="498.4" y="281.3">J2</text>
<text x="104.4" y="285.3">R13</text>
<text x="374.4" y="284.5">X6511WV-17H-C30D60</text>
<text x="467.9" y="284.5">X6511WV-17H-C30D60</text>
<text x="63.4" y="288.5">SW1</text>
<text x="104.4" y="288.3">10k</text>
<text x="241.3" y="295.7">U3</text>
<text x="105.8" y="304.5">C7</text>
<text x="550.3" y="304.5">C8</text>
<text x="105.8" y="307.7">100nF</text>
<text x="455.1" y="311.2">100nF</text>
<text x="455.1" y="308">C9</text>
<text x="550.3" y="307.7">100nF</text>
<text x="172.9" y="315.2">C10</text>
<text x="185.2" y="315.1">C11</text>
<text x="61.6" y="323.9">PTS645SH50SMTR92LFS</text>
<text x="172.9" y="318.3">22uF</text>
<text x="184.1" y="318.6">100nF</text>
<text x="324.1" y="339.7">22</text>
<text x="324.1" y="336.7">R14</text>
<text x="63.4" y="353.8">SW2</text>
<text x="324.1" y="348.5">22</text>
<text x="323.3" y="355.7">R15</text>
<text x="456.8" y="364.1">100nF</text>
<text x="456.8" y="361">C12</text>
<text x="105.8" y="369.8">C13</text>
<text x="239" y="369.8">ESP32-WROOM-32E(8MB)</text>
<text x="105.8" y="373">100nF</text>
<text x="61.6" y="389.2">PTS645SH50SMTR92LFS</text>
</g>
<g font-size="3.2" fill="#00f">
<text x="100.2" y="65.5" transform="rotate(-90 100.2 65.5)">1</text>
<text x="101.6" y="61" transform="rotate(-90 101.6 61)">1</text>
<text x="103.7" y="65.5" transform="rotate(-90 103.7 65.5)">2</text>
<text x="105.1" y="61" transform="rotate(-90 105.1 61)">2</text>
<text x="107.2" y="65.5" transform="rotate(-90 107.2 65.5)">3</text>
<text x="108.7" y="61" transform="rotate(-90 108.7 61)">3</text>
<text x="266" y="61.6" transform="rotate(-90 266 61.6)">4</text>
<text x="267.8" y="69.3" transform="rotate(-90 267.8 69.3)">TAB</text>
<text x="262.5" y="95.7" transform="rotate(-90 262.5 95.7)">3</text>
<text x="264.2" y="92.2" transform="rotate(-90 264.2 92.2)">VIN</text>
<text x="266" y="95.7" transform="rotate(-90 266 95.7)">2</text>
<text x="267.8" y="92.2" transform="rotate(-90 267.8 92.2)">VOUT(TAB)</text>
<text x="372.9" y="97.9">IO18</text>
<text x="19" y="130.5" transform="rotate(-90 19 130.5)">10</text>
<text x="22.6" y="130.5" transform="rotate(-90 22.6 130.5)">8</text>
<text x="26.1" y="130.5" transform="rotate(-90 26.1 130.5)">9</text>
<text x="20.5" y="136.9" transform="rotate(-90 20.5 136.9)">EP</text>
<text x="24" y="136.9" transform="rotate(-90 24 136.9)">EP</text>
<text x="27.5" y="136.9" transform="rotate(-90 27.5 136.9)">EP</text>
<text x="29.7" y="136.9">VCC</text>
<text x="38.8" y="135.5">1</text>
<text x="31.3" y="143.9">D+</text>
<text x="32.4" y="140.4">D-</text>
<text x="38.8" y="139">2</text>
<text x="38.8" y="142.5">3</text>
<text x="175.3" y="138.5">USB_DN</text>
<text x="175.3" y="142">USB_DP</text>
<text x="32.6" y="147.5">ID</text>
<text x="38.8" y="146">4</text>
<text x="38.8" y="149.6">5</text>
<text x="24" y="152.8" transform="rotate(-90 24 152.8)">EP</text>
<text x="27.5" y="152.8" transform="rotate(-90 27.5 152.8)">EP</text>
<text x="29.1" y="151">GND</text>
<text x="22.6" y="157.2" transform="rotate(-90 22.6 157.2)">7</text>
<text x="26.1" y="157.2" transform="rotate(-90 26.1 157.2)">6</text>
<text x="169" y="165.5" transform="rotate(-90 169 165.5)">3</text>
<text x="158.1" y="174.3">1</text>
<text x="457.6" y="179">TXD0</text>
<text x="510.5" y="179">RXD</text>
<text x="100.7" y="184.9">2</text>
<text x="169" y="185.8" transform="rotate(-90 169 185.8)">2</text>
<text x="97.2" y="190.1">1</text>
<text x="97.2" y="186.6">2</text>
<text x="100.7" y="188.4">1</text>
<text x="151.3" y="191.9" transform="rotate(-90 151.3 191.9)">3</text>
<text x="334.8" y="190.5" transform="rotate(-90 334.8 190.5)">29</text>
<text x="457.6" y="189.6">RXD0</text>
<text x="510.5" y="189.6">TXD</text>
<text x="310" y="193.7">1</text>
<text x="310" y="197.2">2</text>
<text x="313.5" y="195.4">DCD</text>
<text x="336.2" y="195.1" transform="rotate(-90 336.2 195.1)">EP</text>
<text x="350.2" y="195.4">DTR</text>
<text x="358.2" y="197.2">27</text>
<text x="358.2" y="193.7">28</text>
<text x="378.2" y="193.1">DTR</text>
<text x="58.9" y="200.2">IO23</text>
<text x="140.5" y="200.7">1</text>
<text x="291.7" y="203.7">USB_DP</text>
<text x="313.5" y="199">RI/CLK</text>
<text x="349.9" y="199">DSR</text>
<text x="350.2" y="202.5">TXD</text>
<text x="358.2" y="200.7">26</text>
<text x="378.2" y="200.2">TXD</text>
<text x="378.2" y="203.7">RXD</text>
<text x="515.8" y="200.2">EN</text>
<text x="291.7" y="207.3">USB_DN</text>
<text x="310" y="204.3">4</text>
<text x="310" y="207.8">5</text>
<text x="313.5" y="206">D+</text>
<text x="313.5" y="209.5">D-</text>
<text x="349.9" y="206">RXD</text>
<text x="350.4" y="209.5">RTS</text>
<text x="358.2" y="207.8">24</text>
<text x="358.2" y="204.3">25</text>
<text x="378.2" y="207.3">RTS</text>
<text x="151.3" y="212.3" transform="rotate(-90 151.3 212.3)">2</text>
<text x="310" y="214.8">7</text>
<text x="350.4" y="213.1">CTS</text>
<text x="358.2" y="214.8">22</text>
<text x="358.2" y="211.3">23</text>
<text x="450.5" y="212.5">DTR</text>
<text x="310" y="218.4">8</text>
<text x="310" y="221.9">9</text>
<text x="313.5" y="216.6">VREGIN</text>
<text x="313.5" y="220.1">VBUS</text>
<text x="345.4" y="220.1">GPIO.5</text>
<text x="345.4" y="216.6">GPIO.4</text>
<text x="358.2" y="221.9">20</text>
<text x="358.2" y="218.4">21</text>
<text x="308" y="225.4">10</text>
<text x="313.5" y="223.7">RSTb</text>
<text x="313.5" y="227.2">NC</text>
<text x="337.9" y="227.2">GPIO.0/TXT</text>
<text x="345.4" y="223.7">GPIO.6</text>
<text x="358.2" y="225.4">19</text>
<text x="308" y="229">11</text>
<text x="308" y="232.5">12</text>
<text x="313.5" y="230.7">SUSPENDb</text>
<text x="337.6" y="230.7">GPIO.1/RXT</text>
<text x="358.2" y="232.5">17</text>
<text x="358.2" y="229">18</text>
<text x="308" y="236">13</text>
<text x="308" y="239.5">14</text>
<text x="313.5" y="234.2">SUSPEND</text>
<text x="313.5" y="237.8">CHREN</text>
<text x="330.2" y="237.8">GPIO.3/WAKEUP</text>
<text x="333.5" y="234.2">GPIO.2/RS485</text>
<text x="358.2" y="239.5">15</text>
<text x="358.2" y="236">16</text>
<text x="450.5" y="235.5">RTS</text>
<text x="313.5" y="241.3">CHR1</text>
<text x="347.9" y="241.3">CHR0</text>
<text x="512.2" y="246.1">IO0_BTN</text>
<text x="404.1" y="290.7">1</text>
<text x="407.6" y="288.9">1</text>
<text x="407.6" y="292.5">2</text>
<text x="497.6" y="290.7">1</text>
<text x="501.1" y="288.9">1</text>
<text x="501.1" y="292.5">2</text>
<text x="58" y="296">1</text>
<text x="74.1" y="296">2</text>
<text x="115.4" y="295.5">EN</text>
<text x="257.2" y="294.6" transform="rotate(-90 257.2 294.6)">39</text>
<text x="404.1" y="294.2">2</text>
<text x="404.1" y="297.7">3</text>
<text x="407.6" y="296">3</text>
<text x="407.6" y="299.5">4</text>
<text x="431.1" y="299">I39</text>
<text x="431.1" y="295.5">EN</text>
<text x="497.6" y="294.2">2</text>
<text x="497.6" y="297.7">3</text>
<text x="501.1" y="296">3</text>
<text x="501.1" y="299.5">4</text>
<text x="515.8" y="295.5">IO23</text>
<text x="515.8" y="299">IO22</text>
<text x="58" y="303">3</text>
<text x="74.1" y="303">4</text>
<text x="237.7" y="303">2</text>
<text x="241.2" y="304.8">3V3</text>
<text x="258.6" y="304.3" transform="rotate(-90 258.6 304.3)">GND</text>
<text x="266" y="304.8">IO23</text>
<text x="275.3" y="303">37</text>
<text x="290" y="302.5">IO23</text>
<text x="404.1" y="301.3">4</text>
<text x="404.1" y="304.8">5</text>
<text x="407.6" y="303">5</text>
<text x="431.1" y="302.5">I36</text>
<text x="497.6" y="301.3">4</text>
<text x="497.6" y="304.8">5</text>
<text x="501.1" y="303">5</text>
<text x="515.8" y="302.5">TXD0</text>
<text x="210.6" y="306">EN</text>
<text x="210.6" y="309.6">I39</text>
<text x="237.7" y="306.6">3</text>
<text x="241.2" y="308.3">EN</text>
<text x="265.3" y="311.9">TXD0</text>
<text x="266" y="308.3">IO22</text>
<text x="275.3" y="306.6">36</text>
<text x="275.3" y="310.1">35</text>
<text x="290" y="306">IO22</text>
<text x="290" y="309.6">TXD0</text>
<text x="404.1" y="308.3">6</text>
<text x="404.1" y="311.9">7</text>
<text x="407.6" y="306.6">6</text>
<text x="407.6" y="310.1">7</text>
<text x="431.1" y="309.6">I35</text>
<text x="431.1" y="306">I34</text>
<text x="497.6" y="308.3">6</text>
<text x="497.6" y="311.9">7</text>
<text x="501.1" y="306.6">6</text>
<text x="501.1" y="310.1">7</text>
<text x="515.8" y="306">RXD0</text>
<text x="515.8" y="309.6">IO21</text>
<text x="210.6" y="316.6">I34</text>
<text x="210.6" y="313.1">I36</text>
<text x="237.7" y="317.1">6</text>
<text x="237.7" y="313.6">5</text>
<text x="241.2" y="315.4">SENSOR_VN</text>
<text x="265" y="315.4">RXD0</text>
<text x="275.3" y="313.6">34</text>
<text x="275.3" y="317.1">33</text>
<text x="290" y="316.6">IO21</text>
<text x="290" y="313.1">RXD0</text>
<text x="404.1" y="315.4">8</text>
<text x="407.6" y="313.6">8</text>
<text x="407.6" y="317.1">9</text>
<text x="431.1" y="316.6">IO33</text>
<text x="431.1" y="313.1">IO32</text>
<text x="497.6" y="315.4">8</text>
<text x="501.1" y="313.6">8</text>
<text x="501.1" y="317.1">9</text>
<text x="515.8" y="316.6">IO19</text>
<text x="210.6" y="323.7">IO32</text>
<text x="210.6" y="320.1">I35</text>
<text x="237.7" y="320.7">7</text>
<text x="241.2" y="322.4">IO35</text>
<text x="241.2" y="318.9">IO34</text>
<text x="266" y="318.9">IO21</text>
<text x="269.3" y="322.4">NC</text>
<text x="275.3" y="320.7">32</text>
<text x="290" y="323.7">IO19</text>
<text x="402.1" y="322.4">10</text>
<text x="404.1" y="318.9">9</text>
<text x="407.6" y="320.7">10</text>
<text x="431.1" y="323.7">IO26</text>
<text x="431.1" y="320.1">IO25</text>
<text x="495.6" y="322.4">10</text>
<text x="497.6" y="318.9">9</text>
<text x="501.1" y="320.7">10</text>
<text x="515.8" y="323.7">IO5</text>
<text x="515.8" y="320.1">IO18</text>
<text x="210.6" y="327.2">IO33</text>
<text x="237.7" y="327.7">9</text>
<text x="237.7" y="324.2">8</text>
<text x="241.2" y="329.5">IO33</text>
<text x="241.2" y="326">IO32</text>
<text x="266" y="326">IO19</text>
<text x="266" y="329.5">IO18</text>
<text x="275.3" y="324.2">31</text>
<text x="275.3" y="327.7">30</text>
<text x="290" y="327.2">IO18</text>
<text x="402.1" y="326">11</text>
<text x="402.1" y="329.5">12</text>
<text x="407.6" y="324.2">11</text>
<text x="407.6" y="327.7">12</text>
<text x="431.1" y="327.2">IO27</text>
<text x="495.6" y="326">11</text>
<text x="495.6" y="329.5">12</text>
<text x="501.1" y="324.2">11</text>
<text x="501.1" y="327.7">12</text>
<text x="515.8" y="327.2">IO17</text>
<text x="210.6" y="330.7">IO25</text>
<text x="210.6" y="334.3">IO26</text>
<text x="235.7" y="334.8">11</text>
<text x="235.7" y="331.3">10</text>
<text x="241.2" y="333">IO25</text>
<text x="268" y="333">IO5</text>
<text x="275.3" y="331.3">29</text>
<text x="275.3" y="334.8">28</text>
<text x="290" y="334.3">IO17</text>
<text x="290" y="330.7">IO5</text>
<text x="402.1" y="333">13</text>
<text x="407.6" y="331.3">13</text>
<text x="407.6" y="334.8">14</text>
<text x="431.1" y="330.7">IO14</text>
<text x="431.1" y="334.3">IO12</text>
<text x="495.6" y="333">13</text>
<text x="501.1" y="331.3">13</text>
<text x="501.1" y="334.8">14</text>
<text x="515.8" y="334.3">IO4</text>
<text x="515.8" y="330.7">IO16</text>
<text x="210.6" y="341.3">IO14</text>
<text x="210.6" y="337.8">IO27</text>
<text x="235.7" y="341.8">13</text>
<text x="235.7" y="338.3">12</text>
<text x="241.2" y="340.1">IO27</text>
<text x="241.2" y="336.5">IO26</text>
<text x="266" y="336.5">IO17</text>
<text x="266" y="340.1">IO16</text>
<text x="275.3" y="338.3">27</text>
<text x="275.3" y="341.8">26</text>
<text x="290" y="337.8">IO16</text>
<text x="290" y="341.3">IO4</text>
<text x="335.8" y="341.3">IO0_CON</text>
<text x="402.1" y="336.5">14</text>
<text x="402.1" y="340.1">15</text>
<text x="407.6" y="338.3">15</text>
<text x="407.6" y="341.8">16</text>
<text x="431.1" y="341.3">IO13</text>
<text x="495.6" y="336.5">14</text>
<text x="495.6" y="340.1">15</text>
<text x="501.1" y="338.3">15</text>
<text x="501.1" y="341.8">16</text>
<text x="515.8" y="341.3">IO2</text>
<text x="515.8" y="337.8">IO0_CON</text>
<text x="210.6" y="344.8">IO12</text>
<text x="235.7" y="345.4">14</text>
<text x="241.2" y="347.1">IO12</text>
<text x="241.2" y="343.6">IO14</text>
<text x="268" y="343.6">IO4</text>
<text x="268" y="347.1">IO0</text>
<text x="275.3" y="345.4">25</text>
<text x="290" y="344.8">IO0</text>
<text x="402.1" y="343.6">16</text>
<text x="402.1" y="347.1">17</text>
<text x="407.6" y="345.4">17</text>
<text x="495.6" y="343.6">16</text>
<text x="495.6" y="347.1">17</text>
<text x="501.1" y="345.4">17</text>
<text x="515.8" y="344.8">IO15</text>
<text x="210.6" y="351.9">IO13</text>
<text x="235.7" y="352.4">16</text>
<text x="268" y="350.7">IO2</text>
<text x="275.3" y="348.9">24</text>
<text x="275.3" y="352.4">23</text>
<text x="290" y="351.9">IO15</text>
<text x="290" y="348.4">IO2</text>
<text x="335.8" y="350.1">IO0_BTN</text>
<text x="235.7" y="359.5">18</text>
<text x="235.7" y="356">17</text>
<text x="241.2" y="357.7">NC</text>
<text x="241.2" y="354.2">IO13</text>
<text x="266" y="354.2">IO15</text>
<text x="269.3" y="357.7">NC</text>
<text x="275.3" y="356">22</text>
<text x="275.3" y="359.5">21</text>
<text x="58" y="361.2">1</text>
<text x="74.1" y="361.2">2</text>
<text x="115.4" y="360.7">IO0_BTN</text>
<text x="235.7" y="363">19</text>
<text x="241.2" y="364.8">NC</text>
<text x="241.2" y="361.2">NC</text>
<text x="269.3" y="361.2">NC</text>
<text x="269.3" y="364.8">NC</text>
<text x="275.3" y="363">20</text>
<text x="58" y="368.3">3</text>
<text x="74.1" y="368.3">4</text>
</g>
<g font-size="3.2">
<text x="269.5" y="95.7" transform="rotate(-90 269.5 95.7)">1</text>
<text x="271.3" y="92.2" transform="rotate(-90 271.3 92.2)">ADJ(GND)</text>
<text x="310" y="200.7">3</text>
<text x="313.5" y="202.5">GND</text>
<text x="237.7" y="299.5">1</text>
<text x="275.3" y="299.5">38</text>
<text x="241.2" y="301.3">GND</text>
<text x="266.6" y="301.3">GND</text>
<text x="235.7" y="348.9">15</text>
<text x="241.2" y="350.7">GND</text>
</g>
<g font-size="3.2" fill="#f00">
<text x="310" y="211.3">6</text>
<text x="313.5" y="213.1">VDD</text>
<text x="237.7" y="310.1">4</text>
<text x="241.2" y="311.9">SENSOR_VP</text>
</g>
</svg>
